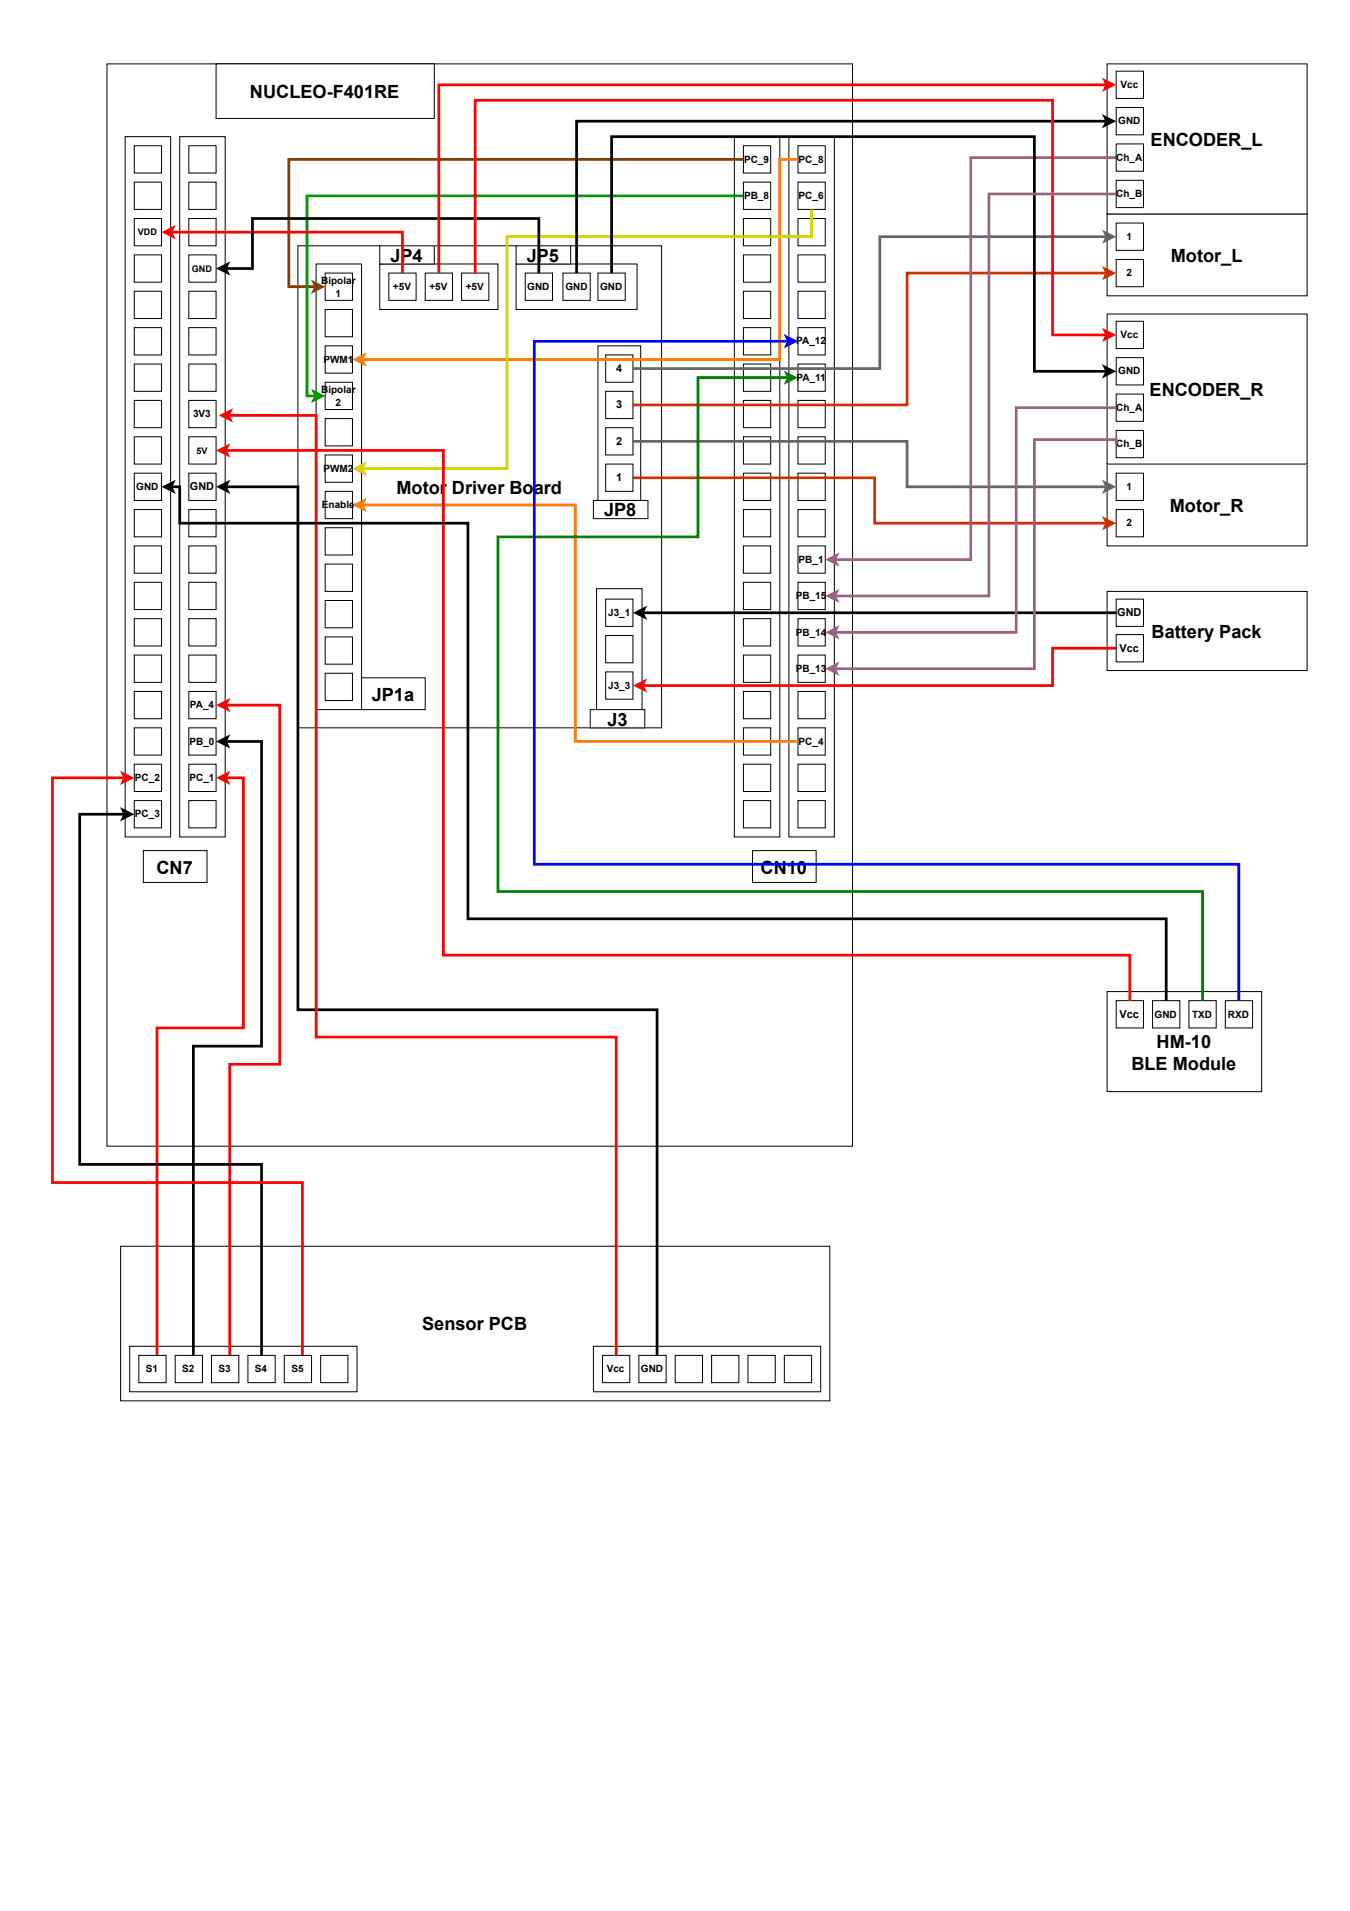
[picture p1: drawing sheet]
<svg xmlns="http://www.w3.org/2000/svg" width="210mm" height="297mm" viewBox="0 0 210 297" stroke-linecap="round" stroke-linejoin="round" font-family="sans-serif">
<path d="M16.6 9.9h115.9v168.2h-115.9z" fill="none" stroke="#000" stroke-width=".16"/>
<path d="M114.2 21.2h7v108.9h-7z" fill="#fff"/>
<path d="M114.2 21.2h7v108.9h-7z" fill="none" stroke="#000" stroke-width=".16"/>
<path d="M115.6 22.7h4.2v4.2h-4.2z" fill="#fff"/>
<path d="M115.6 22.7h4.2v4.2h-4.2z" fill="none" stroke="#000" stroke-width=".16"/>
<path d="M115.6 28.3h4.2v4.2h-4.2z" fill="#fff"/>
<path d="M115.6 28.3h4.2v4.2h-4.2z" fill="none" stroke="#000" stroke-width=".16"/>
<path d="M115.6 34h4.2v4.2h-4.2z" fill="#fff"/>
<path d="M115.6 34h4.2v4.2h-4.2z" fill="none" stroke="#000" stroke-width=".16"/>
<path d="M115.6 39.6h4.2v4.3h-4.2z" fill="#fff"/>
<path d="M115.6 39.6h4.2v4.3h-4.2z" fill="none" stroke="#000" stroke-width=".16"/>
<path d="M115.6 45.3h4.2v4.2h-4.2z" fill="#fff"/>
<path d="M115.6 45.3h4.2v4.2h-4.2z" fill="none" stroke="#000" stroke-width=".16"/>
<path d="M115.6 50.9h4.2v4.3h-4.2z" fill="#fff"/>
<path d="M115.6 50.9h4.2v4.3h-4.2z" fill="none" stroke="#000" stroke-width=".16"/>
<path d="M115.6 56.6h4.2v4.2h-4.2z" fill="#fff"/>
<path d="M115.6 56.6h4.2v4.2h-4.2z" fill="none" stroke="#000" stroke-width=".16"/>
<path d="M115.6 62.2h4.2v4.3h-4.2z" fill="#fff"/>
<path d="M115.6 62.2h4.2v4.3h-4.2z" fill="none" stroke="#000" stroke-width=".16"/>
<path d="M115.6 67.9h4.2v4.2h-4.2z" fill="#fff"/>
<path d="M115.6 67.9h4.2v4.2h-4.2z" fill="none" stroke="#000" stroke-width=".16"/>
<path d="M115.6 73.5h4.2v4.3h-4.2z" fill="#fff"/>
<path d="M115.6 73.5h4.2v4.3h-4.2z" fill="none" stroke="#000" stroke-width=".16"/>
<path d="M115.6 79.2h4.2v4.2h-4.2z" fill="#fff"/>
<path d="M115.6 79.2h4.2v4.2h-4.2z" fill="none" stroke="#000" stroke-width=".16"/>
<path d="M115.6 84.8h4.2v4.3h-4.2z" fill="#fff"/>
<path d="M115.6 84.8h4.2v4.3h-4.2z" fill="none" stroke="#000" stroke-width=".16"/>
<path d="M115.6 90.5h4.2v4.2h-4.2z" fill="#fff"/>
<path d="M115.6 90.5h4.2v4.2h-4.2z" fill="none" stroke="#000" stroke-width=".16"/>
<path d="M115.6 96.2h4.2v4.2h-4.2z" fill="#fff"/>
<path d="M115.6 96.2h4.2v4.2h-4.2z" fill="none" stroke="#000" stroke-width=".16"/>
<path d="M115.6 101.8h4.2v4.3h-4.2z" fill="#fff"/>
<path d="M115.6 101.8h4.2v4.3h-4.2z" fill="none" stroke="#000" stroke-width=".16"/>
<path d="M115.6 107.5h4.2v4.2h-4.2z" fill="#fff"/>
<path d="M115.6 107.5h4.2v4.2h-4.2z" fill="none" stroke="#000" stroke-width=".16"/>
<path d="M115.6 113.1h4.2v4.3h-4.2z" fill="#fff"/>
<path d="M115.6 113.1h4.2v4.3h-4.2z" fill="none" stroke="#000" stroke-width=".16"/>
<path d="M115.6 118.8h4.2v4.2h-4.2z" fill="#fff"/>
<path d="M115.6 118.8h4.2v4.2h-4.2z" fill="none" stroke="#000" stroke-width=".16"/>
<path d="M115.6 124.4h4.2v4.3h-4.2z" fill="#fff"/>
<path d="M115.6 124.4h4.2v4.3h-4.2z" fill="none" stroke="#000" stroke-width=".16"/>
<path d="M122.7 21.2h7v108.9h-7z" fill="#fff"/>
<path d="M122.7 21.2h7v108.9h-7z" fill="none" stroke="#000" stroke-width=".16"/>
<path d="M124.1 22.7h4.2v4.2h-4.2z" fill="#fff"/>
<path d="M124.1 22.7h4.2v4.2h-4.2z" fill="none" stroke="#000" stroke-width=".16"/>
<path d="M124.1 28.3h4.2v4.2h-4.2z" fill="#fff"/>
<path d="M124.1 28.3h4.2v4.2h-4.2z" fill="none" stroke="#000" stroke-width=".16"/>
<path d="M124.1 34h4.2v4.2h-4.2z" fill="#fff"/>
<path d="M124.1 34h4.2v4.2h-4.2z" fill="none" stroke="#000" stroke-width=".16"/>
<path d="M124.1 39.6h4.2v4.3h-4.2z" fill="#fff"/>
<path d="M124.1 39.6h4.2v4.3h-4.2z" fill="none" stroke="#000" stroke-width=".16"/>
<path d="M124.1 45.3h4.2v4.2h-4.2z" fill="#fff"/>
<path d="M124.1 45.3h4.2v4.2h-4.2z" fill="none" stroke="#000" stroke-width=".16"/>
<path d="M124.1 50.9h4.2v4.3h-4.2z" fill="#fff"/>
<path d="M124.1 50.9h4.2v4.3h-4.2z" fill="none" stroke="#000" stroke-width=".16"/>
<path d="M124.1 56.6h4.2v4.2h-4.2z" fill="#fff"/>
<path d="M124.1 56.6h4.2v4.2h-4.2z" fill="none" stroke="#000" stroke-width=".16"/>
<path d="M124.1 62.2h4.2v4.3h-4.2z" fill="#fff"/>
<path d="M124.1 62.2h4.2v4.3h-4.2z" fill="none" stroke="#000" stroke-width=".16"/>
<path d="M124.1 67.9h4.2v4.2h-4.2z" fill="#fff"/>
<path d="M124.1 67.9h4.2v4.2h-4.2z" fill="none" stroke="#000" stroke-width=".16"/>
<path d="M124.1 73.5h4.2v4.3h-4.2z" fill="#fff"/>
<path d="M124.1 73.5h4.2v4.3h-4.2z" fill="none" stroke="#000" stroke-width=".16"/>
<path d="M124.1 79.2h4.2v4.2h-4.2z" fill="#fff"/>
<path d="M124.1 79.2h4.2v4.2h-4.2z" fill="none" stroke="#000" stroke-width=".16"/>
<path d="M124.1 84.8h4.2v4.3h-4.2z" fill="#fff"/>
<path d="M124.1 84.8h4.2v4.3h-4.2z" fill="none" stroke="#000" stroke-width=".16"/>
<path d="M124.1 90.5h4.2v4.2h-4.2z" fill="#fff"/>
<path d="M124.1 90.5h4.2v4.2h-4.2z" fill="none" stroke="#000" stroke-width=".16"/>
<path d="M124.1 96.2h4.2v4.2h-4.2z" fill="#fff"/>
<path d="M124.1 96.2h4.2v4.2h-4.2z" fill="none" stroke="#000" stroke-width=".16"/>
<path d="M124.1 101.8h4.2v4.3h-4.2z" fill="#fff"/>
<path d="M124.1 101.8h4.2v4.3h-4.2z" fill="none" stroke="#000" stroke-width=".16"/>
<path d="M124.1 107.5h4.2v4.2h-4.2z" fill="#fff"/>
<path d="M124.1 107.5h4.2v4.2h-4.2z" fill="none" stroke="#000" stroke-width=".16"/>
<path d="M124.1 113.1h4.2v4.3h-4.2z" fill="#fff"/>
<path d="M124.1 113.1h4.2v4.3h-4.2z" fill="none" stroke="#000" stroke-width=".16"/>
<path d="M124.1 118.8h4.2v4.2h-4.2z" fill="#fff"/>
<path d="M124.1 118.8h4.2v4.2h-4.2z" fill="none" stroke="#000" stroke-width=".16"/>
<path d="M124.1 124.4h4.2v4.3h-4.2z" fill="#fff"/>
<path d="M124.1 124.4h4.2v4.3h-4.2z" fill="none" stroke="#000" stroke-width=".16"/>
<path d="M19.5 21.2h7v108.9h-7z" fill="#fff"/>
<path d="M19.5 21.2h7v108.9h-7z" fill="none" stroke="#000" stroke-width=".16"/>
<path d="M20.9 22.7h4.2v4.2h-4.2z" fill="#fff"/>
<path d="M20.9 22.7h4.2v4.2h-4.2z" fill="none" stroke="#000" stroke-width=".16"/>
<path d="M20.9 28.3h4.2v4.2h-4.2z" fill="#fff"/>
<path d="M20.9 28.3h4.2v4.2h-4.2z" fill="none" stroke="#000" stroke-width=".16"/>
<path d="M20.9 34h4.2v4.2h-4.2z" fill="#fff"/>
<path d="M20.9 34h4.2v4.2h-4.2z" fill="none" stroke="#000" stroke-width=".16"/>
<path d="M20.9 39.6h4.2v4.3h-4.2z" fill="#fff"/>
<path d="M20.9 39.6h4.2v4.3h-4.2z" fill="none" stroke="#000" stroke-width=".16"/>
<path d="M20.9 45.3h4.2v4.2h-4.2z" fill="#fff"/>
<path d="M20.9 45.3h4.2v4.2h-4.2z" fill="none" stroke="#000" stroke-width=".16"/>
<path d="M20.9 50.9h4.2v4.3h-4.2z" fill="#fff"/>
<path d="M20.9 50.9h4.2v4.3h-4.2z" fill="none" stroke="#000" stroke-width=".16"/>
<path d="M20.9 56.6h4.2v4.2h-4.2z" fill="#fff"/>
<path d="M20.9 56.6h4.2v4.2h-4.2z" fill="none" stroke="#000" stroke-width=".16"/>
<path d="M20.9 62.2h4.2v4.3h-4.2z" fill="#fff"/>
<path d="M20.9 62.2h4.2v4.3h-4.2z" fill="none" stroke="#000" stroke-width=".16"/>
<path d="M20.9 67.9h4.2v4.2h-4.2z" fill="#fff"/>
<path d="M20.9 67.9h4.2v4.2h-4.2z" fill="none" stroke="#000" stroke-width=".16"/>
<path d="M20.9 73.5h4.2v4.3h-4.2z" fill="#fff"/>
<path d="M20.9 73.5h4.2v4.3h-4.2z" fill="none" stroke="#000" stroke-width=".16"/>
<path d="M20.9 79.2h4.2v4.2h-4.2z" fill="#fff"/>
<path d="M20.9 79.2h4.2v4.2h-4.2z" fill="none" stroke="#000" stroke-width=".16"/>
<path d="M20.9 84.8h4.2v4.3h-4.2z" fill="#fff"/>
<path d="M20.9 84.8h4.2v4.3h-4.2z" fill="none" stroke="#000" stroke-width=".16"/>
<path d="M20.9 90.5h4.2v4.2h-4.2z" fill="#fff"/>
<path d="M20.9 90.5h4.2v4.2h-4.2z" fill="none" stroke="#000" stroke-width=".16"/>
<path d="M20.9 96.2h4.2v4.2h-4.2z" fill="#fff"/>
<path d="M20.9 96.2h4.2v4.2h-4.2z" fill="none" stroke="#000" stroke-width=".16"/>
<path d="M20.9 101.8h4.2v4.3h-4.2z" fill="#fff"/>
<path d="M20.9 101.8h4.2v4.3h-4.2z" fill="none" stroke="#000" stroke-width=".16"/>
<path d="M20.9 107.5h4.2v4.2h-4.2z" fill="#fff"/>
<path d="M20.9 107.5h4.2v4.2h-4.2z" fill="none" stroke="#000" stroke-width=".16"/>
<path d="M20.9 113.1h4.2v4.3h-4.2z" fill="#fff"/>
<path d="M20.9 113.1h4.2v4.3h-4.2z" fill="none" stroke="#000" stroke-width=".16"/>
<path d="M20.9 118.8h4.2v4.2h-4.2z" fill="#fff"/>
<path d="M20.9 118.8h4.2v4.2h-4.2z" fill="none" stroke="#000" stroke-width=".16"/>
<path d="M20.9 124.4h4.2v4.3h-4.2z" fill="#fff"/>
<path d="M20.9 124.4h4.2v4.3h-4.2z" fill="none" stroke="#000" stroke-width=".16"/>
<path d="M27.9 21.2h7.1v108.9h-7.1z" fill="#fff"/>
<path d="M27.9 21.2h7.1v108.9h-7.1z" fill="none" stroke="#000" stroke-width=".16"/>
<path d="M29.4 22.7h4.2v4.2h-4.2z" fill="#fff"/>
<path d="M29.4 22.7h4.2v4.2h-4.2z" fill="none" stroke="#000" stroke-width=".16"/>
<path d="M29.4 28.3h4.2v4.2h-4.2z" fill="#fff"/>
<path d="M29.4 28.3h4.2v4.2h-4.2z" fill="none" stroke="#000" stroke-width=".16"/>
<path d="M29.4 34h4.2v4.2h-4.2z" fill="#fff"/>
<path d="M29.4 34h4.2v4.2h-4.2z" fill="none" stroke="#000" stroke-width=".16"/>
<path d="M29.4 39.6h4.2v4.3h-4.2z" fill="#fff"/>
<path d="M29.4 39.6h4.2v4.3h-4.2z" fill="none" stroke="#000" stroke-width=".16"/>
<path d="M29.4 45.3h4.2v4.2h-4.2z" fill="#fff"/>
<path d="M29.4 45.3h4.2v4.2h-4.2z" fill="none" stroke="#000" stroke-width=".16"/>
<path d="M29.4 50.9h4.2v4.3h-4.2z" fill="#fff"/>
<path d="M29.4 50.9h4.2v4.3h-4.2z" fill="none" stroke="#000" stroke-width=".16"/>
<path d="M29.4 56.6h4.2v4.2h-4.2z" fill="#fff"/>
<path d="M29.4 56.6h4.2v4.2h-4.2z" fill="none" stroke="#000" stroke-width=".16"/>
<path d="M29.4 62.2h4.2v4.3h-4.2z" fill="#fff"/>
<path d="M29.4 62.2h4.2v4.3h-4.2z" fill="none" stroke="#000" stroke-width=".16"/>
<path d="M29.4 67.9h4.2v4.2h-4.2z" fill="#fff"/>
<path d="M29.4 67.9h4.2v4.2h-4.2z" fill="none" stroke="#000" stroke-width=".16"/>
<path d="M29.4 73.5h4.2v4.3h-4.2z" fill="#fff"/>
<path d="M29.4 73.5h4.2v4.3h-4.2z" fill="none" stroke="#000" stroke-width=".16"/>
<path d="M29.4 79.2h4.2v4.2h-4.2z" fill="#fff"/>
<path d="M29.4 79.2h4.2v4.2h-4.2z" fill="none" stroke="#000" stroke-width=".16"/>
<path d="M29.4 84.8h4.2v4.3h-4.2z" fill="#fff"/>
<path d="M29.4 84.8h4.2v4.3h-4.2z" fill="none" stroke="#000" stroke-width=".16"/>
<path d="M29.4 90.5h4.2v4.2h-4.2z" fill="#fff"/>
<path d="M29.4 90.5h4.2v4.2h-4.2z" fill="none" stroke="#000" stroke-width=".16"/>
<path d="M29.4 96.2h4.2v4.2h-4.2z" fill="#fff"/>
<path d="M29.4 96.2h4.2v4.2h-4.2z" fill="none" stroke="#000" stroke-width=".16"/>
<path d="M29.4 101.8h4.2v4.3h-4.2z" fill="#fff"/>
<path d="M29.4 101.8h4.2v4.3h-4.2z" fill="none" stroke="#000" stroke-width=".16"/>
<path d="M29.4 107.5h4.2v4.2h-4.2z" fill="#fff"/>
<path d="M29.4 107.5h4.2v4.2h-4.2z" fill="none" stroke="#000" stroke-width=".16"/>
<path d="M29.4 113.1h4.2v4.3h-4.2z" fill="#fff"/>
<path d="M29.4 113.1h4.2v4.3h-4.2z" fill="none" stroke="#000" stroke-width=".16"/>
<path d="M29.4 118.8h4.2v4.2h-4.2z" fill="#fff"/>
<path d="M29.4 118.8h4.2v4.2h-4.2z" fill="none" stroke="#000" stroke-width=".16"/>
<path d="M29.4 124.4h4.2v4.3h-4.2z" fill="#fff"/>
<path d="M29.4 124.4h4.2v4.3h-4.2z" fill="none" stroke="#000" stroke-width=".16"/>
<path d="M46.3 38.2h56.6v74.9h-56.6z" fill="#fff"/>
<path d="M46.3 38.2h56.6v74.9h-56.6z" fill="none" stroke="#000" stroke-width=".16"/>
<path d="M49.1 41h7.1v69.3h-7.1z" fill="#fff"/>
<path d="M49.1 41h7.1v69.3h-7.1z" fill="none" stroke="#000" stroke-width=".16"/>
<path d="M50.6 42.4h4.2v4.3h-4.2z" fill="#fff"/>
<path d="M50.6 42.4h4.2v4.3h-4.2z" fill="none" stroke="#000" stroke-width=".16"/>
<path d="M50.6 48.1h4.2v4.2h-4.2z" fill="#fff"/>
<path d="M50.6 48.1h4.2v4.2h-4.2z" fill="none" stroke="#000" stroke-width=".16"/>
<path d="M50.6 53.8h4.2v4.2h-4.2z" fill="#fff"/>
<path d="M50.6 53.8h4.2v4.2h-4.2z" fill="none" stroke="#000" stroke-width=".16"/>
<path d="M50.6 59.4h4.2v4.2h-4.2z" fill="#fff"/>
<path d="M50.6 59.4h4.2v4.2h-4.2z" fill="none" stroke="#000" stroke-width=".16"/>
<path d="M50.6 65.1h4.2v4.2h-4.2z" fill="#fff"/>
<path d="M50.6 65.1h4.2v4.2h-4.2z" fill="none" stroke="#000" stroke-width=".16"/>
<path d="M50.6 70.7h4.2v4.3h-4.2z" fill="#fff"/>
<path d="M50.6 70.7h4.2v4.3h-4.2z" fill="none" stroke="#000" stroke-width=".16"/>
<path d="M50.6 76.4h4.2v4.2h-4.2z" fill="#fff"/>
<path d="M50.6 76.4h4.2v4.2h-4.2z" fill="none" stroke="#000" stroke-width=".16"/>
<path d="M50.6 82h4.2v4.3h-4.2z" fill="#fff"/>
<path d="M50.6 82h4.2v4.3h-4.2z" fill="none" stroke="#000" stroke-width=".16"/>
<path d="M50.6 87.7h4.2v4.2h-4.2z" fill="#fff"/>
<path d="M50.6 87.7h4.2v4.2h-4.2z" fill="none" stroke="#000" stroke-width=".16"/>
<path d="M50.6 93.3h4.2v4.3h-4.2z" fill="#fff"/>
<path d="M50.6 93.3h4.2v4.3h-4.2z" fill="none" stroke="#000" stroke-width=".16"/>
<path d="M50.6 99h4.2v4.2h-4.2z" fill="#fff"/>
<path d="M50.6 99h4.2v4.2h-4.2z" fill="none" stroke="#000" stroke-width=".16"/>
<path d="M50.6 104.6h4.2v4.3h-4.2z" fill="#fff"/>
<path d="M50.6 104.6h4.2v4.3h-4.2z" fill="none" stroke="#000" stroke-width=".16"/>
<path d="M59 41h18.4v7.1h-18.4z" fill="#fff"/>
<path d="M59 41h18.4v7.1h-18.4z" fill="none" stroke="#000" stroke-width=".16"/>
<path d="M60.5 42.4h4.2v4.3h-4.2z" fill="#fff"/>
<path d="M60.5 42.4h4.2v4.3h-4.2z" fill="none" stroke="#000" stroke-width=".16"/>
<path d="M66.1 42.4h4.2v4.3h-4.2z" fill="#fff"/>
<path d="M66.1 42.4h4.2v4.3h-4.2z" fill="none" stroke="#000" stroke-width=".16"/>
<path d="M71.8 42.4h4.2v4.3h-4.2z" fill="#fff"/>
<path d="M71.8 42.4h4.2v4.3h-4.2z" fill="none" stroke="#000" stroke-width=".16"/>
<path d="M80.2 41h18.8v7.1h-18.8z" fill="#fff"/>
<path d="M80.2 41h18.8v7.1h-18.8z" fill="none" stroke="#000" stroke-width=".16"/>
<path d="M81.7 42.4h4.2v4.3h-4.2z" fill="#fff"/>
<path d="M81.7 42.4h4.2v4.3h-4.2z" fill="none" stroke="#000" stroke-width=".16"/>
<path d="M87.5 42.4h4.3v4.3h-4.3z" fill="#fff"/>
<path d="M87.5 42.4h4.3v4.3h-4.3z" fill="none" stroke="#000" stroke-width=".16"/>
<path d="M93 42.4h4.2v4.3h-4.2z" fill="#fff"/>
<path d="M93 42.4h4.2v4.3h-4.2z" fill="none" stroke="#000" stroke-width=".16"/>
<path d="M93 53.8h6.6v24h-6.6z" fill="#fff"/>
<path d="M93 53.8h6.6v24h-6.6z" fill="none" stroke="#000" stroke-width=".16"/>
<path d="M94.2 55.2h4.2v4.2h-4.2z" fill="#fff"/>
<path d="M94.2 55.2h4.2v4.2h-4.2z" fill="none" stroke="#000" stroke-width=".16"/>
<path d="M94.2 60.8h4.2v4.3h-4.2z" fill="#fff"/>
<path d="M94.2 60.8h4.2v4.3h-4.2z" fill="none" stroke="#000" stroke-width=".16"/>
<path d="M94.2 66.5h4.2v4.2h-4.2z" fill="#fff"/>
<path d="M94.2 66.5h4.2v4.2h-4.2z" fill="none" stroke="#000" stroke-width=".16"/>
<path d="M94.2 72.1h4.2v4.3h-4.2z" fill="#fff"/>
<path d="M94.2 72.1h4.2v4.3h-4.2z" fill="none" stroke="#000" stroke-width=".16"/>
<path d="M33.6 9.9h33.9v8.5h-33.9z" fill="#fff"/>
<path d="M33.6 9.9h33.9v8.5h-33.9z" fill="none" stroke="#000" stroke-width=".16"/>
<path d="M115.6 24.8h-70.7v19.8h4.2" fill="none" stroke="#804000" stroke-width=".42"/>
<path d="M48.8 43.9l1.3 .7-1.3 .6 .3-.6z" fill="#804000"/>
<path d="M48.8 43.9l1.3 .7-1.3 .6 .3-.6z" fill="none" stroke="#804000" stroke-width=".42"/>
<path d="M172.1 154.1h24.1v15.6h-24.1z" fill="#fff"/>
<path d="M172.1 154.1h24.1v15.6h-24.1z" fill="none" stroke="#000" stroke-width=".16"/>
<path d="M173.5 155.5h4.3v4.3h-4.3z" fill="#fff"/>
<path d="M173.5 155.5h4.3v4.3h-4.3z" fill="none" stroke="#000" stroke-width=".16"/>
<path d="M179.2 155.5h4.2v4.3h-4.2z" fill="#fff"/>
<path d="M179.2 155.5h4.2v4.3h-4.2z" fill="none" stroke="#000" stroke-width=".16"/>
<path d="M184.8 155.5h4.3v4.3h-4.3z" fill="#fff"/>
<path d="M184.8 155.5h4.3v4.3h-4.3z" fill="none" stroke="#000" stroke-width=".16"/>
<path d="M190.5 155.5h4.2v4.3h-4.2z" fill="#fff"/>
<path d="M190.5 155.5h4.2v4.3h-4.2z" fill="none" stroke="#000" stroke-width=".16"/>
<path d="M172.1 91.9h31.1v12.3h-31.1z" fill="#fff"/>
<path d="M172.1 91.9h31.1v12.3h-31.1z" fill="none" stroke="#000" stroke-width=".16"/>
<path d="M173.5 93.1h4.3v4.3h-4.3z" fill="#fff"/>
<path d="M173.5 93.1h4.3v4.3h-4.3z" fill="none" stroke="#000" stroke-width=".16"/>
<path d="M173.5 98.6h4.3v4.3h-4.3z" fill="#fff"/>
<path d="M173.5 98.6h4.3v4.3h-4.3z" fill="none" stroke="#000" stroke-width=".16"/>
<path d="M18.8 193.7h110.2v24h-110.2z" fill="#fff"/>
<path d="M18.8 193.7h110.2v24h-110.2z" fill="none" stroke="#000" stroke-width=".16"/>
<path d="M20.2 209.2h35.3v7.1h-35.3z" fill="#fff"/>
<path d="M20.2 209.2h35.3v7.1h-35.3z" fill="none" stroke="#000" stroke-width=".16"/>
<path d="M35 120.9h2.8v38.9h-13.4v50.9" fill="none" stroke="#f00" stroke-width=".42"/>
<path d="M34.1 120.9l1.2-.6-.3 .6 .3 .6z" fill="#f00"/>
<path d="M34.1 120.9l1.2-.6-.3 .6 .3 .6z" fill="none" stroke="#f00" stroke-width=".42"/>
<path d="M21.6 210.7h4.2v4.2h-4.2z" fill="#fff"/>
<path d="M21.6 210.7h4.2v4.2h-4.2z" fill="none" stroke="#000" stroke-width=".16"/>
<path d="M34.1 115.2l1.2-.6-.3 .6 .3 .7zM35 115.2h5.7v47.4h-10.6v48.1" fill="none" stroke="#000" stroke-width=".42"/>
<path d="M34.1 115.2l1.2-.6-.3 .6 .3 .7z" fill="#000"/>
<path d="M27.2 210.7h4.3v4.2h-4.3z" fill="#fff"/>
<path d="M27.2 210.7h4.3v4.2h-4.3z" fill="none" stroke="#000" stroke-width=".16"/>
<path d="M35 109.6h8.5v55.8h-7.8v45.3" fill="none" stroke="#f00" stroke-width=".42"/>
<path d="M34.1 109.6l1.2-.6-.3 .6 .3 .6z" fill="#f00"/>
<path d="M34.1 109.6l1.2-.6-.3 .6 .3 .6z" fill="none" stroke="#f00" stroke-width=".42"/>
<path d="M32.9 210.7h4.2v4.2h-4.2z" fill="#fff"/>
<path d="M32.9 210.7h4.2v4.2h-4.2z" fill="none" stroke="#000" stroke-width=".16"/>
<path d="M19.1 125.9l1.3 .6-1.3 .7 .3-.7zM19.4 126.5h-7v54.5h28.3v33.9" fill="none" stroke="#000" stroke-width=".42"/>
<path d="M19.1 125.9l1.3 .6-1.3 .7 .3-.7z" fill="#000"/>
<path d="M38.5 210.7h4.3v4.2h-4.3z" fill="#fff"/>
<path d="M38.5 210.7h4.3v4.2h-4.3z" fill="none" stroke="#000" stroke-width=".16"/>
<path d="M19.4 120.9h-11.2v62.9h38.8v26.9" fill="none" stroke="#f00" stroke-width=".42"/>
<path d="M19.1 120.3l1.3 .6-1.3 .6 .3-.6z" fill="#f00"/>
<path d="M19.1 120.3l1.3 .6-1.3 .6 .3-.6z" fill="none" stroke="#f00" stroke-width=".42"/>
<path d="M44.2 210.7h4.2v4.2h-4.2z" fill="#fff"/>
<path d="M44.2 210.7h4.2v4.2h-4.2z" fill="none" stroke="#000" stroke-width=".16"/>
<path d="M49.9 210.7h4.2v4.2h-4.2z" fill="#fff"/>
<path d="M49.9 210.7h4.2v4.2h-4.2z" fill="none" stroke="#000" stroke-width=".16"/>
<path d="M92.3 209.2h35.3v7.1h-35.3z" fill="#fff"/>
<path d="M92.3 209.2h35.3v7.1h-35.3z" fill="none" stroke="#000" stroke-width=".16"/>
<path d="M93.7 210.7h4.2v4.2h-4.2z" fill="#fff"/>
<path d="M93.7 210.7h4.2v4.2h-4.2z" fill="none" stroke="#000" stroke-width=".16"/>
<path d="M34.1 75.7l1.2-.7-.3 .7 .3 .6zM35 75.7h11.3v81.2h55.9v53.8" fill="none" stroke="#000" stroke-width=".42"/>
<path d="M34.1 75.7l1.2-.7-.3 .7 .3 .6z" fill="#000"/>
<path d="M99.3 210.7h4.3v4.2h-4.3z" fill="#fff"/>
<path d="M99.3 210.7h4.3v4.2h-4.3z" fill="none" stroke="#000" stroke-width=".16"/>
<path d="M105 210.7h4.2v4.2h-4.2z" fill="#fff"/>
<path d="M105 210.7h4.2v4.2h-4.2z" fill="none" stroke="#000" stroke-width=".16"/>
<path d="M110.6 210.7h4.3v4.2h-4.3z" fill="#fff"/>
<path d="M110.6 210.7h4.3v4.2h-4.3z" fill="none" stroke="#000" stroke-width=".16"/>
<path d="M116.3 210.7h4.2v4.2h-4.2z" fill="#fff"/>
<path d="M116.3 210.7h4.2v4.2h-4.2z" fill="none" stroke="#000" stroke-width=".16"/>
<path d="M121.9 210.7h4.3v4.2h-4.3z" fill="#fff"/>
<path d="M121.9 210.7h4.3v4.2h-4.3z" fill="none" stroke="#000" stroke-width=".16"/>
<path d="M35.4 64.6h13.7v96.6h46.7v49.5" fill="none" stroke="#f00" stroke-width=".42"/>
<path d="M34.5 64.6l1.3-.7-.4 .7 .4 .6z" fill="#f00"/>
<path d="M34.5 64.6l1.3-.7-.4 .7 .4 .6z" fill="none" stroke="#f00" stroke-width=".42"/>
<path d="M124.1 24.8h-2.9v31.1h-65" fill="none" stroke="#ff8000" stroke-width=".42"/>
<path d="M55.3 55.9l1.2-.7-.3 .7 .3 .6z" fill="#ff8000"/>
<path d="M55.3 55.9l1.2-.7-.3 .7 .3 .6z" fill="none" stroke="#ff8000" stroke-width=".42"/>
<path d="M92.8 91.5h7v18.8h-7z" fill="#fff"/>
<path d="M92.8 91.5h7v18.8h-7z" fill="none" stroke="#000" stroke-width=".16"/>
<path d="M115.6 30.4h-67.9v31.1h1.4" fill="none" stroke="#090" stroke-width=".42"/>
<path d="M48.8 60.9l1.3 .6-1.3 .7 .3-.7z" fill="#090"/>
<path d="M48.8 60.9l1.3 .6-1.3 .7 .3-.7z" fill="none" stroke="#090" stroke-width=".42"/>
<path d="M126.2 32.5v4.3h-47.4v36h-22.6" fill="none" stroke="#d5d500" stroke-width=".42"/>
<path d="M55.3 72.8l1.2-.6-.3 .6 .3 .7z" fill="#d5d500"/>
<path d="M55.3 72.8l1.2-.6-.3 .6 .3 .7z" fill="none" stroke="#d5d500" stroke-width=".42"/>
<path d="M94.2 93.1h4.2v4.3h-4.2z" fill="#fff"/>
<path d="M94.2 93.1h4.2v4.3h-4.2z" fill="none" stroke="#000" stroke-width=".16"/>
<path d="M94.2 98.8h4.2v4.2h-4.2z" fill="#fff"/>
<path d="M94.2 98.8h4.2v4.2h-4.2z" fill="none" stroke="#000" stroke-width=".16"/>
<path d="M94.2 104.4h4.2v4.3h-4.2z" fill="#fff"/>
<path d="M94.2 104.4h4.2v4.3h-4.2z" fill="none" stroke="#000" stroke-width=".16"/>
<path d="M173.5 100.8h-9.9v5.7h-63.8" fill="none" stroke="#f00" stroke-width=".42"/>
<path d="M98.9 106.5l1.3-.6-.4 .6 .4 .7z" fill="#f00"/>
<path d="M98.9 106.5l1.3-.6-.4 .6 .4 .7z" fill="none" stroke="#f00" stroke-width=".42"/>
<path d="M59 38.2h8.5v2.8h-8.5z" fill="#fff"/>
<path d="M59 38.2h8.5v2.8h-8.5z" fill="none" stroke="#000" stroke-width=".16"/>
<path d="M80.2 38.2h8.5v2.8h-8.5z" fill="#fff"/>
<path d="M80.2 38.2h8.5v2.8h-8.5z" fill="none" stroke="#000" stroke-width=".16"/>
<path d="M26.5 36.1h36.1v6.3" fill="none" stroke="#f00" stroke-width=".42"/>
<path d="M25.6 36.1l1.3-.7-.4 .7 .4 .6z" fill="#f00"/>
<path d="M25.6 36.1l1.3-.7-.4 .7 .4 .6z" fill="none" stroke="#f00" stroke-width=".42"/>
<path d="M34.1 41.7l1.2-.6-.3 .6 .3 .7zM35 41.7h4.3v-7.7h44.5v8.4" fill="none" stroke="#000" stroke-width=".42"/>
<path d="M34.1 41.7l1.2-.6-.3 .6 .3 .7z" fill="#000"/>
<path d="M56.2 78.5h33.2v36.7h34.7" fill="none" stroke="#ff8000" stroke-width=".42"/>
<path d="M55.3 78.5l1.2-.6-.3 .6 .3 .6z" fill="#ff8000"/>
<path d="M55.3 78.5l1.2-.6-.3 .6 .3 .6z" fill="none" stroke="#ff8000" stroke-width=".42"/>
<path d="M117 132.2h9.9v5h-9.9z" fill="#fff"/>
<path d="M117 132.2h9.9v5h-9.9z" fill="none" stroke="#000" stroke-width=".16"/>
<path d="M22.3 132.2h9.9v5h-9.9z" fill="#fff"/>
<path d="M22.3 132.2h9.9v5h-9.9z" fill="none" stroke="#000" stroke-width=".16"/>
<path d="M56.2 105.3h9.9v5h-9.9z" fill="#fff"/>
<path d="M56.2 105.3h9.9v5h-9.9z" fill="none" stroke="#000" stroke-width=".16"/>
<path d="M172.1 72.1h31.1v12.7h-31.1z" fill="#fff"/>
<path d="M172.1 72.1h31.1v12.7h-31.1z" fill="none" stroke="#000" stroke-width=".16"/>
<path d="M92.3 77.8h8.4v2.8h-8.4z" fill="#fff"/>
<path d="M92.3 77.8h8.4v2.8h-8.4z" fill="none" stroke="#000" stroke-width=".16"/>
<path d="M173.5 73.5h4.3v4.3h-4.3z" fill="#fff"/>
<path d="M173.5 73.5h4.3v4.3h-4.3z" fill="none" stroke="#000" stroke-width=".16"/>
<path d="M173.5 79.2h4.3v4.2h-4.3z" fill="#fff"/>
<path d="M173.5 79.2h4.3v4.2h-4.3z" fill="none" stroke="#000" stroke-width=".16"/>
<path d="M172.1 33.3h31.1v12.7h-31.1z" fill="#fff"/>
<path d="M172.1 33.3h31.1v12.7h-31.1z" fill="none" stroke="#000" stroke-width=".16"/>
<path d="M173.5 34.7h4.3v4.2h-4.3z" fill="#fff"/>
<path d="M173.5 34.7h4.3v4.2h-4.3z" fill="none" stroke="#000" stroke-width=".16"/>
<path d="M173.5 40.3h4.3v4.3h-4.3z" fill="#fff"/>
<path d="M173.5 40.3h4.3v4.3h-4.3z" fill="none" stroke="#000" stroke-width=".16"/>
<path d="M172.1 36.8h-35.3v20.5h-38.4" fill="none" stroke="#666" stroke-width=".42"/>
<path d="M171.8 36.2l1.3 .6-1.3 .6 .3-.6z" fill="#666"/>
<path d="M171.8 36.2l1.3 .6-1.3 .6 .3-.6z" fill="none" stroke="#666" stroke-width=".42"/>
<path d="M172.1 42.4h-31.1v20.5h-42.6" fill="none" stroke="#c73500" stroke-width=".42"/>
<path d="M171.8 41.8l1.3 .6-1.3 .7 .3-.7z" fill="#c73500"/>
<path d="M171.8 41.8l1.3 .6-1.3 .7 .3-.7z" fill="none" stroke="#c73500" stroke-width=".42"/>
<path d="M98.4 68.6h42.6v7.1h31.1" fill="none" stroke="#666" stroke-width=".42"/>
<path d="M171.8 75l1.3 .7-1.3 .6 .3-.6z" fill="#666"/>
<path d="M171.8 75l1.3 .7-1.3 .6 .3-.6z" fill="none" stroke="#666" stroke-width=".42"/>
<path d="M98.4 74.2h37.6v7.1h36.1" fill="none" stroke="#c73500" stroke-width=".42"/>
<path d="M171.8 80.7l1.3 .6-1.3 .7 .3-.7z" fill="#c73500"/>
<path d="M171.8 80.7l1.3 .6-1.3 .7 .3-.7z" fill="none" stroke="#c73500" stroke-width=".42"/>
<path d="M172.1 9.9h31.1v23.4h-31.1z" fill="#fff"/>
<path d="M172.1 9.9h31.1v23.4h-31.1z" fill="none" stroke="#000" stroke-width=".16"/>
<path d="M173.5 11.1h4.3v4.2h-4.3z" fill="#fff"/>
<path d="M173.5 11.1h4.3v4.2h-4.3z" fill="none" stroke="#000" stroke-width=".16"/>
<path d="M173.5 16.7h4.3v4.3h-4.3z" fill="#fff"/>
<path d="M173.5 16.7h4.3v4.3h-4.3z" fill="none" stroke="#000" stroke-width=".16"/>
<path d="M173.5 24.5h-22.6v62.5h-21.2" fill="none" stroke="#996185" stroke-width=".42"/>
<path d="M128.8 87l1.3-.7-.4 .7 .4 .6z" fill="#996185"/>
<path d="M128.8 87l1.3-.7-.4 .7 .4 .6z" fill="none" stroke="#996185" stroke-width=".42"/>
<path d="M173.5 22.4h4.3v4.2h-4.3z" fill="#fff"/>
<path d="M173.5 22.4h4.3v4.2h-4.3z" fill="none" stroke="#000" stroke-width=".16"/>
<path d="M173.5 28h4.3v4.3h-4.3z" fill="#fff"/>
<path d="M173.5 28h4.3v4.3h-4.3z" fill="none" stroke="#000" stroke-width=".16"/>
<path d="M172.1 48.8h31.1v23.3h-31.1z" fill="#fff"/>
<path d="M172.1 48.8h31.1v23.3h-31.1z" fill="none" stroke="#000" stroke-width=".16"/>
<path d="M173.5 49.9h4.3v4.3h-4.3z" fill="#fff"/>
<path d="M173.5 49.9h4.3v4.3h-4.3z" fill="none" stroke="#000" stroke-width=".16"/>
<path d="M173.5 55.6h4.3v4.2h-4.3z" fill="#fff"/>
<path d="M173.5 55.6h4.3v4.2h-4.3z" fill="none" stroke="#000" stroke-width=".16"/>
<path d="M173.5 61.2h4.3v4.3h-4.3z" fill="#fff"/>
<path d="M173.5 61.2h4.3v4.3h-4.3z" fill="none" stroke="#000" stroke-width=".16"/>
<path d="M173.5 66.9h4.3v4.2h-4.3z" fill="#fff"/>
<path d="M173.5 66.9h4.3v4.2h-4.3z" fill="none" stroke="#000" stroke-width=".16"/>
<path d="M35 70h33.9v78.5h106.8v7" fill="none" stroke="#f00" stroke-width=".42"/>
<path d="M34.1 70l1.2-.6-.3 .6 .3 .6z" fill="#f00"/>
<path d="M34.1 70l1.2-.6-.3 .6 .3 .6z" fill="none" stroke="#f00" stroke-width=".42"/>
<path d="M25.6 75.7l1.3-.7-.4 .7 .4 .6zM26.5 75.7h1.4v5.6h44.9v61.5h108.5v12.7" fill="none" stroke="#000" stroke-width=".42"/>
<path d="M25.6 75.7l1.3-.7-.4 .7 .4 .6z" fill="#000"/>
<path d="M122.6 58.7h-14.1v24.7h-31.1v55.2h109.6v16.9" fill="none" stroke="#008000" stroke-width=".42"/>
<path d="M122.3 58.1l1.3 .6-1.3 .6 .3-.6z" fill="#008000"/>
<path d="M122.3 58.1l1.3 .6-1.3 .6 .3-.6z" fill="none" stroke="#008000" stroke-width=".42"/>
<path d="M122.6 53h-39.5v81.3h109.5v21.2" fill="none" stroke="#00f" stroke-width=".42"/>
<path d="M122.3 52.4l1.3 .6-1.3 .7 .3-.7z" fill="#00f"/>
<path d="M122.3 52.4l1.3 .6-1.3 .7 .3-.7z" fill="none" stroke="#00f" stroke-width=".42"/>
<path d="M171.8 18.2l1.3 .6-1.3 .7 .3-.7zM172.1 18.8h-82.5v23.6M95.1 42.4v-21.2h65.7v36.5h11.3M171.8 57.1l1.3 .6-1.3 .6 .3-.6z" fill="none" stroke="#000" stroke-width=".42"/>
<path d="M171.8 18.2l1.3 .6-1.3 .7 .3-.7zM171.8 57.1l1.3 .6-1.3 .6 .3-.6z" fill="#000"/>
<path d="M172.1 13.2h-103.9v29.2" fill="none" stroke="#f00" stroke-width=".42"/>
<path d="M171.8 12.5l1.3 .7-1.3 .6 .3-.6z" fill="#f00"/>
<path d="M171.8 12.5l1.3 .7-1.3 .6 .3-.6zM73.9 42.4v-26.8h89.7v36.5h8.5" fill="none" stroke="#f00" stroke-width=".42"/>
<path d="M171.8 51.4l1.3 .7-1.3 .6 .3-.6z" fill="#f00"/>
<path d="M171.8 51.4l1.3 .7-1.3 .6 .3-.6z" fill="none" stroke="#f00" stroke-width=".42"/>
<path d="M98.9 95.2l1.3-.6-.4 .6 .4 .7zM99.8 95.2h73.7" fill="none" stroke="#000" stroke-width=".42"/>
<path d="M98.9 95.2l1.3-.6-.4 .6 .4 .7z" fill="#000"/>
<path d="M173.5 30.1h-19.8v62.5h-24" fill="none" stroke="#996185" stroke-width=".42"/>
<path d="M128.8 92.6l1.3-.6-.4 .6 .4 .7z" fill="#996185"/>
<path d="M173.5 63.4h-15.5v34.9h-28.3M128.8 92.6l1.3-.6-.4 .6 .4 .7z" fill="none" stroke="#996185" stroke-width=".42"/>
<path d="M128.8 98.3l1.3-.7-.4 .7 .4 .6z" fill="#996185"/>
<path d="M173.5 69v-.7h-12.7v35.6h-31.1M128.8 98.3l1.3-.7-.4 .7 .4 .6z" fill="none" stroke="#996185" stroke-width=".42"/>
<path d="M128.8 103.9l1.3-.6-.4 .6 .4 .7z" fill="#996185"/>
<path d="M128.8 103.9l1.3-.6-.4 .6 .4 .7z" fill="none" stroke="#996185" stroke-width=".42"/>
<path d="M91.8 110.3h8.4v2.8h-8.4z" fill="#fff"/>
<path d="M91.8 110.3h8.4v2.8h-8.4z" fill="none" stroke="#000" stroke-width=".16"/>
<g font-size="2.8">
<text x="38.9" y="15.2">NUCLEO-F401RE</text>
<text x="178.9" y="22.7">ENCODER_L</text>
<text x="60.7" y="40.7">JP4</text>
<text x="81.9" y="40.7">JP5</text>
<text x="182" y="40.7">Motor_L</text>
<text x="178.7" y="61.6">ENCODER_R</text>
<text x="61.6" y="76.7">Motor Driver Board</text>
<text x="93.9" y="80.3">JP8</text>
<text x="181.9" y="79.5">Motor_R</text>
<text x="179" y="99.2">Battery Pack</text>
<text x="57.8" y="109">JP1a</text>
<text x="94.4" y="112.8">J3</text>
<text x="24.3" y="135.8">CN7</text>
<text x="118.3" y="135.8">CN10</text>
<text x="175.9" y="166.3">BLE Module</text>
<text x="179.8" y="162.9">HM-10</text>
<text x="65.6" y="206.8">Sensor PCB</text>
</g>
<g font-size="1.7">
<text x="95.8" y="57.8">4</text>
<text x="95.8" y="63.4">3</text>
<text x="95.8" y="69.1">2</text>
<text x="29.5" y="76.2">GND</text>
<text x="95.8" y="74.7">1</text>
<text x="173.7" y="95.8">GND</text>
<text x="174.1" y="101.3">Vcc</text>
<text x="174.1" y="158.1">Vcc</text>
</g>
<g font-size="1.6">
<text x="174.2" y="13.7">Vcc</text>
<text x="173.9" y="19.3">GND</text>
<text x="115.7" y="25.3">PC_9</text>
<text x="124.2" y="25.3">PC_8</text>
<text x="173.6" y="25">Ch_A</text>
<text x="115.7" y="30.9">PB_8</text>
<text x="124.2" y="30.9">PC_6</text>
<text x="173.6" y="30.6">Ch_B</text>
<text x="175.2" y="37.3">1</text>
<text x="49.9" y="44.1">Bipolar</text>
<text x="52.2" y="46.2">1</text>
<text x="61.1" y="45.1">+5V</text>
<text x="66.8" y="45.1">+5V</text>
<text x="72.4" y="45.1">+5V</text>
<text x="82" y="45.1">GND</text>
<text x="87.9" y="45.1">GND</text>
<text x="93.3" y="45.1">GND</text>
<text x="175.2" y="42.9">2</text>
<text x="123.8" y="53.5">PA_12</text>
<text x="174.2" y="52.5">Vcc</text>
<text x="50.3" y="56.4">PWM1</text>
<text x="123.8" y="59.2">PA_11</text>
<text x="173.9" y="58.2">GND</text>
<text x="30" y="64.8">3V3</text>
<text x="49.9" y="61">Bipolar</text>
<text x="52.2" y="63.2">2</text>
<text x="173.6" y="63.9">Ch_A</text>
<text x="173.6" y="69.5">Ch_B</text>
<text x="21.2" y="76.2">GND</text>
<text x="50.3" y="73.3">PWM2</text>
<text x="175.2" y="76.2">1</text>
<text x="50.1" y="79">Enable</text>
<text x="175.2" y="81.8">2</text>
<text x="124.2" y="87.5">PB_1</text>
<text x="94.6" y="95.8">J3_1</text>
<text x="123.7" y="93.1">PB_15</text>
<text x="123.7" y="98.8">PB_14</text>
<text x="94.6" y="107.1">J3_3</text>
<text x="123.7" y="104.4">PB_13</text>
<text x="29.5" y="110.1">PA_4</text>
<text x="29.5" y="115.7">PB_0</text>
<text x="124.2" y="115.7">PC_4</text>
<text x="21" y="121.4">PC_2</text>
<text x="29.5" y="121.4">PC_1</text>
<text x="21" y="127">PC_3</text>
<text x="179.5" y="158.1">GND</text>
<text x="185.3" y="158.1">TXD</text>
<text x="190.9" y="158.1">RXD</text>
<text x="22.7" y="213.3">S1</text>
<text x="28.3" y="213.3">S2</text>
<text x="34" y="213.3">S3</text>
<text x="39.6" y="213.3">S4</text>
<text x="45.3" y="213.3">S5</text>
<text x="94.3" y="213.3">Vcc</text>
<text x="99.6" y="213.3">GND</text>
</g>
<g font-size="1.4">
<text x="21.4" y="36.6">VDD</text>
<text x="29.8" y="42.2">GND</text>
<text x="30.5" y="70.5">5V</text>
</g>
</svg>
